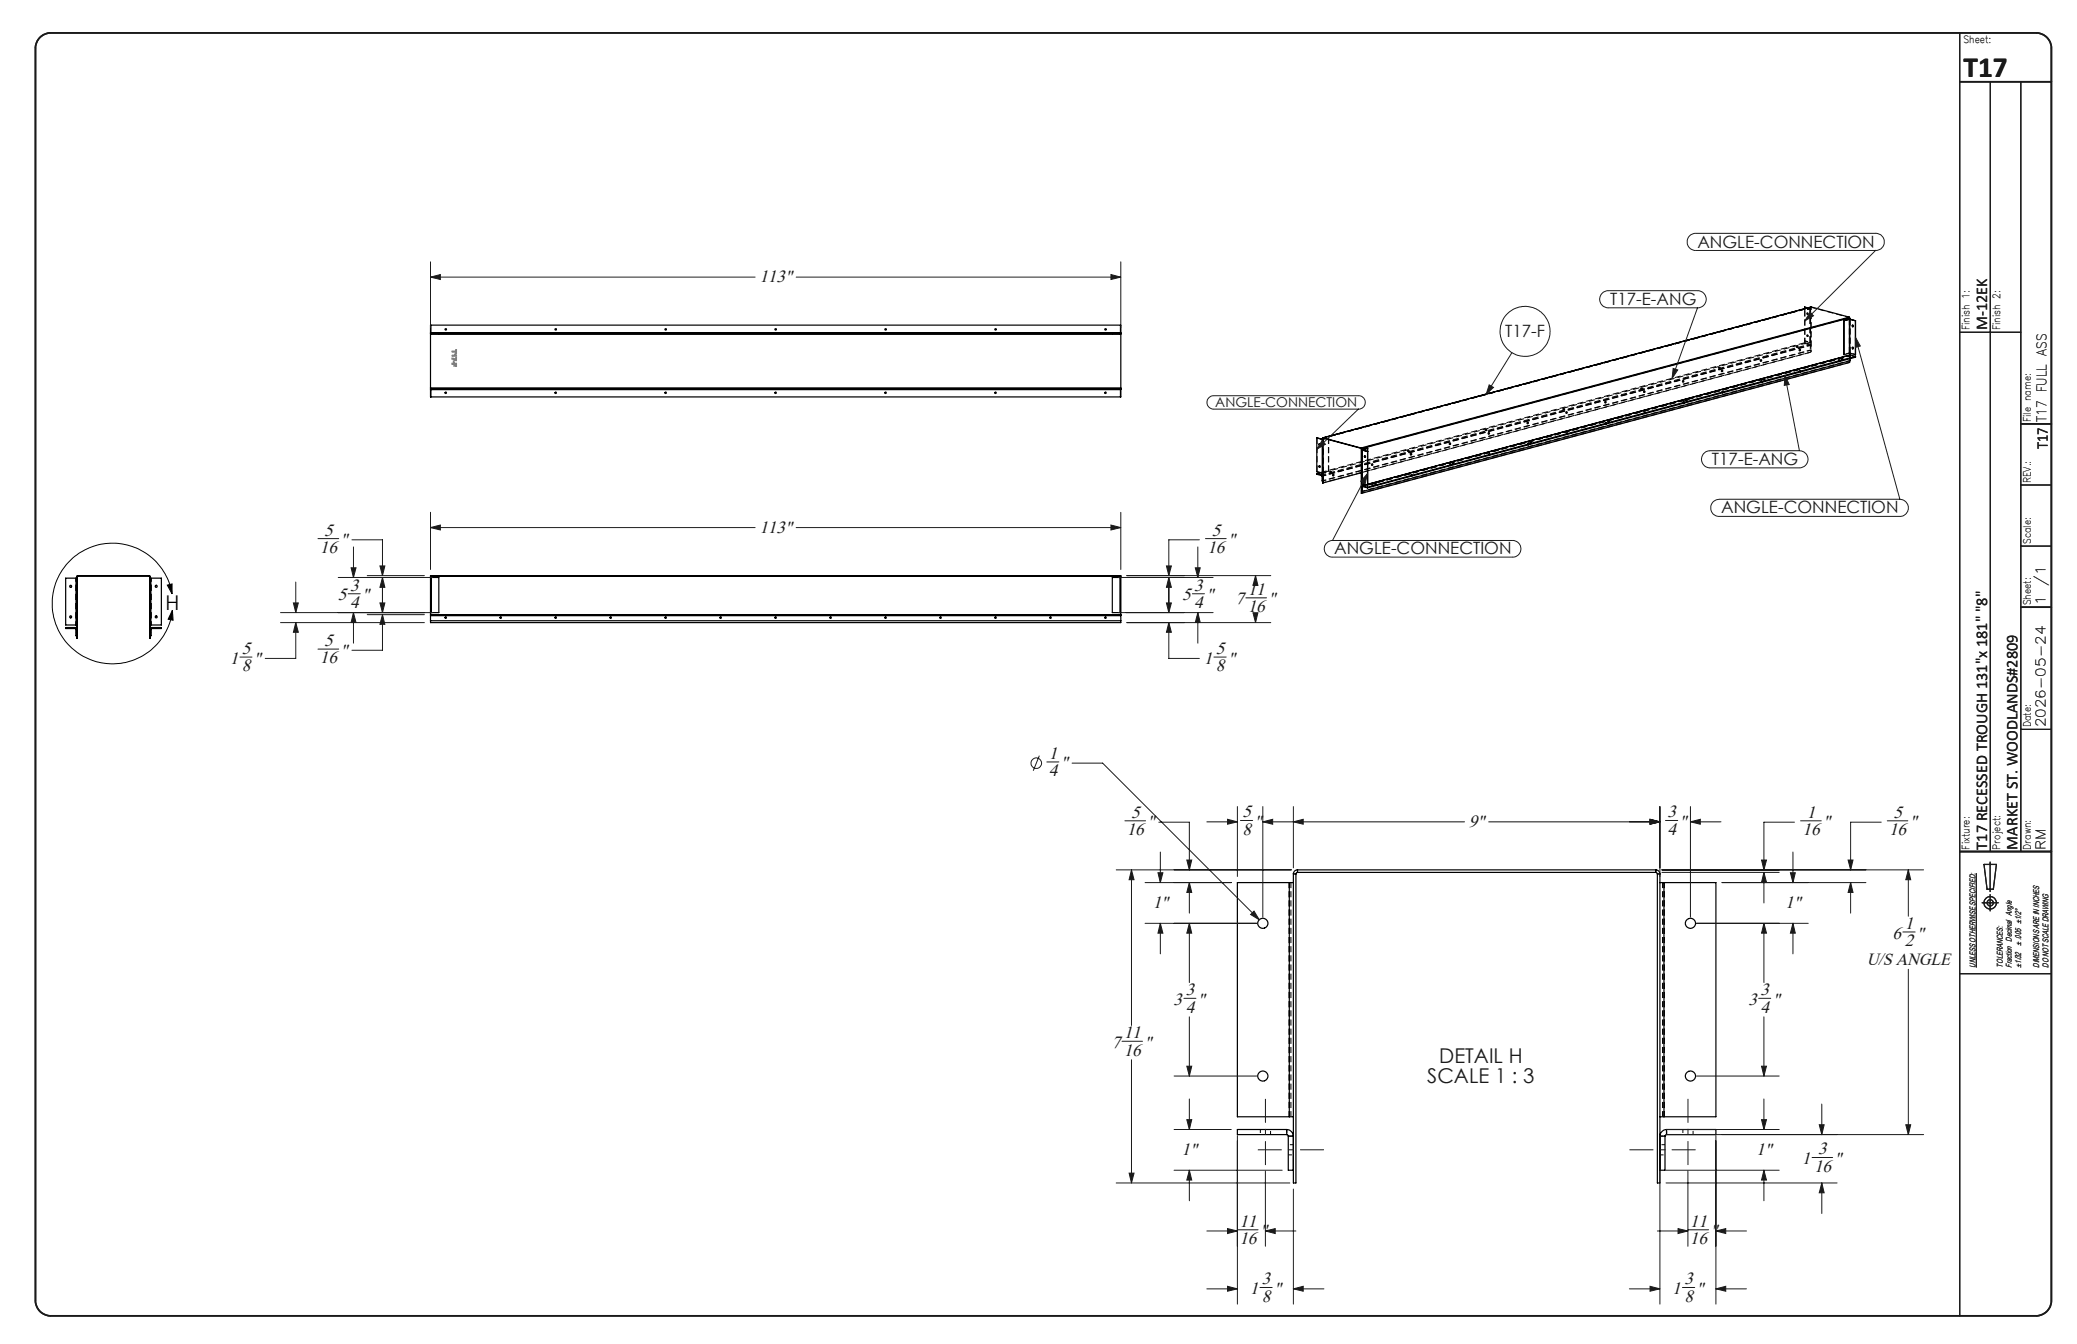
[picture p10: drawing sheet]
<svg xmlns="http://www.w3.org/2000/svg" width="432mm" height="279mm" viewBox="0 0 432 279" stroke-linecap="round" stroke-linejoin="round" font-family="sans-serif">
<g fill="none" stroke="#191924" stroke-width=".21">
<path d="M89.5 57.6l2-.5v1zM89.5 54.4v13.7M89.5 57.6h67.5M165.5 57.6h67.5M231 57.1l2 .5-2 .5zM233 54.4v13.7M351.2 49.1l.4-.3 .7-.3h37.7a1.78 1.78 0 0 1 1.7 1.8 1.78 1.78 0 0 1-1.7 1.8h-37.5a1.78 1.78 0 0 1-1.6-1.1 1.78 1.78 0 0 1 .3-1.9zM390 52l-14.8 14.7M314.3 73.3l-5.3 8.7M333 61.1l.4-.4 .8-.3h18.7a1.78 1.78 0 0 1 1.8 1.8 1.78 1.78 0 0 1-1.8 1.8h-18.5a1.78 1.78 0 0 1-1.7-1 1.78 1.78 0 0 1 .3-1.9zM347.8 76.6l1 .3-1.2 1.8zM352.9 64l-5.3 14.7"/>
<path d="M371.1 78l.9 1.9-1.1 .2zM371.1 78l3 15.7M376.3 64.9l.7 .8-1.8 1zM385.7 70.1l1.1 1.8-1 .3zM385.7 70.1l9.3 33.7M251.4 82.6l.8-.3h30.2a1.39 1.39 0 0 1 1.4 1.4 1.39 1.39 0 0 1-1.4 1.4h-30.1a1.39 1.39 0 0 1-1.3-.9 1.39 1.39 0 0 1 .4-1.6zM274.8 91.6l.8 .8-1.8 1zM282.4 85l-8.6 8.4M284.3 98.5l-.5 2-.9-.5zM284.3 98.5l-7.3 13.8M309.6 80l.9 .5-1.5 1.5zM354.3 94.2l.3-.3 .9-.2h18.6a1.78 1.78 0 0 1 1.8 1.8 1.78 1.78 0 0 1-1.8 1.8h-18.6a1.78 1.78 0 0 1-1.6-1.2 1.78 1.78 0 0 1 .4-1.9z"/>
<path d="M66.1 112h4.3M73 118h1l-.5 2.1zM73.2 112.2h6.3v7.5M73.5 113.7v6.4M76.3 119.7h11.9M79 117.7h1l-.5 2zM89.5 109.7l2-.6v1.1zM89.5 106.5v11.9M89.5 109.7h67.5M165.5 109.7h67.5M231 109.1l2 .6-2 .5zM233 106.5v11.9"/>
<path d="M234.3 119.7h29.9M242.5 117.7h1l-.5 2zM248.5 118h1l-.5 2.1zM249 113.7v6.4M249.3 112.2h-6.3v7.5M250.6 112h4.3M261 119.7l.5 2h-1zM261 119.7v1.3M275.7 113l.5-.4 .7-.2h37.6a1.73 1.73 0 0 1 1.7 1.7 1.73 1.73 0 0 1-1.7 1.7h-37.5a1.73 1.73 0 0 1-1.5-1 1.73 1.73 0 0 1 .2-1.8zM356.1 104.4l.6-.4 .7-.2h37.6a1.78 1.78 0 0 1 1.7 1.8 1.78 1.78 0 0 1-1.7 1.8h-37.6a1.77 1.77 0 0 1-1.6-1.1 1.77 1.77 0 0 1 .3-1.9zM49.9 136.6h2.5M58.3 129.4h29.9"/>
<path d="M58.3 127.4h31.7M61 125.3h1l-.5 2.1zM61.5 129.4l.5 2h-1zM61.5 129.4v7.5h-6.4M61.5 121v6.4M66.1 134.9h4.3M70.3 120.1h19.7M72.4 123.4h2.5M73.5 127.4l.5 2h-1zM73.5 127.4v6.3M76.3 127.8h11.9M79 125.3h1l-.5 2.1z"/>
<path d="M79.5 120.1l.5 2h-1zM79.5 127.8l.5 2h-1zM79.5 120.1v7.3M79.5 127.8v7.4h-6.3M232.5 120.1h19.7M232.5 127.4h19.7M234.3 129.4h29.9M242.5 125.3h1l-.5 2.1zM243 120.1l.5 2h-1zM243 129.4l.5 2h-1zM243 120.1v7.3M243 129.4v7.5h6.3"/>
<path d="M247.9 123.4h2.5M249 127.4l.5 2h-1zM249 127.4v6.3M252.4 136.6h2.5M259 124.3h4.3M260.5 127.4h1l-.5 2zM261 128.1v1.3M216.1 157.1l-1.3 3.1M217.6 158.4h2.5M222.9 158.6h6.3l32.6 32.6M233.9 170.6h4.3M240.9 170.9h6.4v9.9"/>
<path d="M241.2 177.1v6.4M246.7 178.8h1.1l-.5 2zM250.9 170.9h6.3M255.2 170.3l2 .6-2 .4zM257.2 167.7v14.5M257.9 170.6h2.5M262.5 170.9l2.1-.6v1zM262.5 170.9h42M262.5 167.7v23M268.9 170.9l2-.6v1zM268.9 167.7v12.7M309.5 170.9h35.6"/>
<path d="M343 170.3l2.1 .6-2.1 .4zM345.1 167.7v14.5M346.3 170.6h2.5M351.4 170.9l2.1-.6v1zM351.4 167.7v23M351.4 170.9h6.4M366.2 178.8h1l-.5 2zM372.7 177.1v6.4M373.1 170.9h-6.4v9.9M374.3 170.6h4.3M384.2 178.8h1l-.5 2zM391.1 170.9h-6.4v9.9"/>
<path d="M392.4 170.6h4.2M232.1 180.8h36.4M235.2 180.8l.6 2.1h-1.1zM235.2 180.8v32.4M238.1 191.9h23.2M238.1 183.5h17.9M240.7 181.4h1.1l-.6 2.1zM241.2 191.9l.6 2.1h-1.1zM241.2 191.9v6.4M247.3 183.5l.5 2h-1.1zM247.3 191.9l.5 2.1h-1.1zM247.3 183.5v6.3"/>
<path d="M247.3 191.9v12.4M260.7 189.4l1.1 1.8-1.8-1.1zM345.5 181.4h24.4M345.5 180.8h54.4M352.7 191.9h23.2M358 183.5h29.9M366.7 191.9l.5 2.1h-1zM366.7 181.4l.5 2h-1zM366.7 181.4v6.3M366.7 191.9v12.4M372.2 181.4h1l-.5 2.1zM372.7 191.9l.5 2.1h-1z"/>
<path d="M372.7 191.9v6.4M384.7 183.5l.5 2h-1zM384.7 183.5v6.3M395.6 193.7h2.5M396.7 180.8l.5 2.1h-1zM396.7 180.8v9.7M410.9 181.5v19.6M233.3 216.5h4.2M246.1 207.5h2.5M247.3 211.4v12.3M365.6 207.5h2.5M366.7 211.4v12.3"/>
<path d="M396.7 201.5v34.4M235.2 220.3v25.6M244.1 223.7h17.2M244.1 234.8h11.9M246.7 221.7h1.1l-.5 2zM246.7 232.8h1.1l-.5 2zM247.3 228.5v6.3M257.2 236.1v35M345.1 236.1v35M346.4 234.8h23.5M346.4 235.9h53.5M352.7 223.7h17.2"/>
<path d="M356.7 236.1v35M366.2 221.7h1l-.5 2zM366.2 232.8h1l-.5 2zM366.7 228.5v6.3M378.2 233.8h1l-.5 2.1zM378.7 229.5v6.4M396.2 233.8h1l-.5 2.1zM232.1 245.9h36M234.7 243.9h1.1l-.6 2zM244.1 243.3h22.5M247.3 243.3l.5 2h-1.1zM247.3 243.3v6.3"/>
<path d="M250.9 255.9h6.3M255.2 255.4l2 .5-2 .5zM257.3 255.7h4.2M263.1 255.9l2-.5v1zM263.1 243.5v15.6M263.1 255.9h6.3M268.9 247.2v23.9M344.6 255.9h6.3M346.4 243.3h23.5M346.4 245.9h35.5M348.9 255.4l2 .5-2 .5zM350.9 243.5v15.6"/>
<path d="M350.9 255.7h4.3M356.7 255.9l2.1-.5v1zM356.7 255.9h6.4M366.7 243.3l.5 2h-1zM366.7 243.3v6.3M376.7 240.6h4.3M378.7 245.9l.5 2.1h-1zM378.7 245.9v6.4M250.9 267.9h6.3M255.2 267.4l2 .5-2 .5zM261.9 267.7h2.6M268.9 267.9l2-.5v1z"/>
<path d="M268.9 267.9h6.3M338.7 267.9h6.4M343 267.4l2.1 .5-2.1 .5zM349.8 267.7h2.5M356.7 267.9l2.1-.5v1zM356.7 267.9h6.4"/>
<circle cx="317" cy="68.9" r="5.2"/>
<circle cx="215.4" cy="158.7" r="1.09"/>
</g>
<g fill="none" stroke="#191924" stroke-width=".25">
<path d="M407.4 6.8v266.7M413.8 17v160M420.1 17v160M407.4 69.1h12.7M420.1 113.5h6.4M420.1 100.8h6.4M420.1 151.6h6.4M407.4 177h19.1M412.5 179.7h2.5l-.6 5.2h-1.3zM413.7 179.2v6.1M412.1 187.7h3.3M413.7 186v3.4"/>
<path d="M407.4 202.4h19.1"/>
<circle cx="413.7" cy="187.7" r=".66"/>
<circle cx="413.8" cy="187.7" r="1.29"/>
</g>
<path d="M8.2 7.9a3.3 3.3 0 0 1 2.3-1.1h412.8a3.2 3.2 0 0 1 3.2 3.2v260.4a3.2 3.2 0 0 1-3.2 3.1h-412.8a3.2 3.2 0 0 1-3.1-3.1v-260.4a3.2 3.2 0 0 1 .8-2.1zM407.4 17h19.1M420.1 88.1h6.4M420.1 126.2h6.4M407.4 177h19.1" fill="none" stroke="#191924" stroke-width=".35"/>
<g fill="none" stroke="#000" stroke-width=".21" stroke-dasharray="1.3 .6" stroke-dashoffset=".5" stroke-linecap="butt">
<path d="M375.2 71.4l-101.4 27.2M376.3 71.7l-101.5 27.2M376.4 71.7l-101.5 27.2M376.4 72.8l-101.5 27.2M376.4 71.7v1.1M376.5 71.8l-101.5 27.2M376.5 71.8v1M376.5 72.8l-101.5 27.2M376.5 63.9l-101.5 27.2M376.5 73.2l-101.5 27.2M376.5 63.9l-101.4 27.2M376.6 63.9l-101.5 27.2"/>
<path d="M384.5 66l-101.5 27.2M384.5 66.1l-101.5 27.1M384.5 75.3l-101.5 27.2M384.6 73.9v1.1M384.7 73.9l-101.5 27.2M283.1 101.1l101.5-27.2M283.1 102.2l101.5-27.2M283.2 101.1l101.5-27.2M283.3 101.1l101.4-27.1M15.8 129.9v-9.7M15.8 120.2v9.7M15.9 120.2v9.7"/>
<path d="M31.3 129.9v-9.7M31.4 129.9v-9.7M31.4 120.2v9.7M262 234.8v1.1M264.1 235.9v-1.1M267.5 234.8v1.1M267.8 236.2h1.1M268.9 238h-1.1M345.1 236.2h1.1M346.2 238h-1.1M346.5 235.9v-1.1M349.9 234.8v1.1"/>
<path d="M352 235.9v-1.1M267.8 240.1h1.1M345.1 240.1h1.1"/>
</g>
<g fill="none" stroke="#000" stroke-width=".21" stroke-dasharray="1.3 .6" stroke-linecap="butt">
<path d="M349.8 79.4h.1M350 79.1h-.1M357.3 76.3v.2M357.6 76.5v-.2M357.9 77.2l.1 .1M358.1 77l-.1-.1M366 75.1h.1M366.1 79.4l.1 .1M366.1 79.3l.1 .2M366.2 74.8h-.1M366.3 79.4v-.2l-.2 .1M366.3 79.2l-.1-.1"/>
<path d="M366.6 78.8v.2M366.9 79v-.2M373.5 72v.2M373.8 72.2v-.2M374.1 72.9h.1M374.2 77.3h.1M374.2 77.2l.1 .1M374.3 72.6h-.1M374.4 77.3v-.3l-.2 .2M374.4 77h-.1M375.2 71.5v-7M375.2 64.5v-.3"/>
<path d="M375.8 65.1h-.1M375.8 69.6l-.1 .1M375.8 64l.5 .2M375.8 70v-.1M375.8 64l.6 .1M376.3 71.5l.2 .3M376.3 71.7h.1M376.3 71.5v.2M376.3 64.2l.1-.1M376.3 71.2v-7M376.3 71.2h.1M376.4 71.7l.1 .1"/>
<path d="M376.4 72.8h.1M376.4 64.2h-.1M376.4 71.2v-7M376.4 71.2v-7.1M376.4 64.1v.1M376.4 71.2h-.1M376.5 63.9v-.1M376.5 63.9h.1M376.6 63.8v.1M382.3 75.1h.1M382.3 75l.1 .1M382.5 75.1v-.3l-.2 .2"/>
<path d="M382.5 74.8h-.1M382.8 74.5v.2M383.1 74.7v-.2M384.5 66v.1M384.5 66v-.1M384.5 66.4v7M384.6 73.9l.1 .1M384.6 66.3v7.1M384.6 66.1h-.1M384.6 75.4l-.1-.1M384.6 66.4v7M384.6 73.4h-.1"/>
<path d="M384.6 73.8v.1M384.7 74v.5M384.7 75h-.1M384.7 73.9v.1M384.7 73.9v-.1M385.2 67.6h-.1M385.2 72.2h-.1M385.2 67.9h.1M385.2 72.5h.1M385.2 67.9l.1-.2-.1-.1M385.2 72.5l.1-.2-.1-.1M273.8 98.1v-.1"/>
<path d="M273.8 91v7M274.3 92.2l.2 .1-.1 .2M274.3 96.8l.2 .1-.1 .2M275 91.3v7M275 98.3l-.1 .1M275 91.3h.1M275 98.4h.1M275.1 91.3v7.1M275.1 98.4l-.1-.1M276.2 91v7M276.2 98v.1M276.2 91v7.1"/>
<path d="M276.5 98v.2M276.8 98.2v-.2M277.1 98.9h.1M277.3 98.6h-.1M283.2 93.5v7M283.7 94.8l.1-.1M283.7 99.4l.1-.1M283.8 94.7l-.1 .1M283.8 99.3l-.1 .1M283.8 99.7v-.1M283.8 94.7l.1 .2-.1 .2M283.8 99.3l.1 .2-.1 .1"/>
<path d="M285.2 96.7l.1 .1M285.4 96.5l-.1-.1M292.6 93.7v.1M292.9 93.8v-.1M293.3 94.6h.1M293.4 98.9l.1 .1M293.4 98.8l.1 .2M293.4 94.3h-.1M293.6 98.9v-.2l-.2 .1M293.6 98.7l-.2-.1M301.3 92.4h.1M301.4 96.8h.2"/>
<path d="M301.5 96.7l.1 .1M301.5 92.1h-.1M301.6 96.8l.1-.3-.2 .2M301.6 96.5h-.1M301.9 96.2v.1M302.3 96.3v-.1M308.8 89.3v.2M309.1 89.5v-.2M309.4 90.2l.1 .1M309.5 94.6h.1M309.6 94.5v.1M309.6 90l-.1-.1"/>
<path d="M309.7 94.6v-.3l-.1 .2M309.7 94.3h-.1M317.5 88.1h.1M317.6 92.4l.1 .1M317.7 92.3v.2M317.7 87.8h-.1M317.8 92.4v-.2l-.1 .1M317.8 92.2l-.1-.1M318.1 91.8v.2M318.4 92v-.2M325 85v.2M325.3 85.2v-.2"/>
<path d="M325.6 85.9h.1M325.7 90.3h.1M325.7 90.2l.1 .1M325.8 85.6h-.1M325.9 90.3v-.3l-.2 .2M325.9 90h-.1M333.7 83.7l.1 .1M333.8 88.1h.1M333.8 88l.1 .1M333.9 83.5l-.2-.1M334 88.1v-.3l-.2 .2M334 87.8h-.1"/>
<path d="M334.3 87.5v.2M334.6 87.7v-.2M341.1 80.7v.1M341.4 80.8v-.1M341.7 81.6h.2M341.9 85.9l.1 .1M341.9 85.8l.1 .2M341.9 81.3h-.1M342.1 85.9v-.2l-.2 .1M342.1 85.7l-.2-.1M349.9 83.8h.2M350 83.7l.1 .1"/>
<path d="M350.1 83.8v-.3l-.1 .2M350.1 83.5h-.1M350.4 83.2v.1M350.8 83.3v-.1M358 81.6h.1M358.1 81.5v.1M358.2 81.6v-.3l-.1 .2M358.2 81.3h-.1M16.1 119.8h-.1M16.2 119.6v.2M31 119.8v-.2M31.2 119.8h-.1"/>
<path d="M283.1 100.5h.1M283.2 100.5v-7M283.2 100.6v-.1M283.2 100.6v-7.1M283.9 100.8l.5-.1M284.4 100.2h-.1M284.4 100.6l-.5 .2M285.3 101.1h.1M285.3 101l.1 .1M285.5 101.1v-.3l-.2 .2M285.5 100.8h-.1M285.8 100.5v.1"/>
<path d="M286.1 100.6v-.1M14.6 130.4v.3M15 130.7v-.3M15.7 130.4v.3M15.8 130.7h.2M15.8 131.5h.2M16 131.1h-.2M31.2 130.7h.2M31.2 131.5h.2M31.4 131.1h-.2M31.5 130.7v-.3M32.2 130.4v.3"/>
<path d="M32.6 130.7v-.3M269.4 181.7h-.5M269.8 180.8v.5M344.2 181.3v-.5M345.1 181.7h-.5"/>
</g>
<g fill="none" stroke="#000" stroke-width=".21" stroke-dasharray="1.3 .6" stroke-dashoffset=".3" stroke-linecap="butt">
<path d="M357.3 76.5h.3h-.3M357.6 76.3h-.3h.3M366.9 79h-.3h.3M373.5 72.2h.3h-.3M373.7 72h-.2h.2M375.2 64.5v-.7M383 74.6l-.2 .1 .2-.1M276.5 98.2l.3-.1-.3 .1M276.7 98h-.2h.2M284.3 93.8v-.6M292.7 93.9l.2-.1-.2 .1M292.9 93.6l-.3 .1 .3-.1"/>
<path d="M302.2 96.3h-.3h.3M308.8 89.5h.3h-.3M309.1 89.3h-.3h.3M318.4 92h-.3h.3M325 85.2h.3h-.3M325.2 85h-.2h.2M334.5 87.6l-.2 .1 .2-.1M341.2 80.9l.2-.1-.2 .1M341.4 80.6l-.3 .1 .3-.1M350.7 83.3h-.3h.3M286.1 100.6l-.3 .1 .3-.1"/>
</g>
<g fill="none" stroke="#000" stroke-width=".21" stroke-dasharray="1.3 .6" stroke-dashoffset=".4" stroke-linecap="butt">
<path d="M349.9 79.3l.1 .1 .1-.2-.2 .1M350 79.2l-.2 .2v-.3l.2 .1M358 77.2h.1v-.2l-.1 .2M358.1 77.1l-.2 .1v-.2l.2 .1M366 75l.2 .1v-.3l-.2 .2M366.1 74.9l-.2 .1 .1-.2 .1 .1M366.3 79.3l-.2 .1v-.3l.2 .2M374.1 72.8l.2 .1v-.2l-.2 .1M374.2 72.7l-.2 .2 .1-.3 .1 .1M374.3 77.1l-.2 .1 .1-.2 .1 .1M375.7 65.1a.16 .16 0 0 0-.1 .2 .16 .16 0 0 0 .3 0 .16 .16 0 0 0-.2-.2M375.7 69.7a.16 .16 0 0 0-.1 .2 .16 .16 0 0 0 .3 0 .16 .16 0 0 0-.2-.2"/>
<path d="M375.8 65.1h-.1a.16 .16 0 0 0 0 .2 .16 .16 0 0 0 .2 0 .16 .16 0 0 0-.1-.2M375.8 69.6l-.1 .1a.16 .16 0 0 0 0 .2 .16 .16 0 0 0 .2 0 .16 .16 0 0 0-.1-.3M376.6 63.9l7.9 2.1M382.4 74.9l-.2 .2 .1-.3 .1 .1M277.1 98.8l.2 .1v-.2l-.2 .1M277.2 98.7l-.2 .2 .1-.3 .1 .1M285.2 96.6l.2 .1v-.2l-.2 .1M285.3 96.6l-.2 .1 .1-.2 .1 .1M293.3 94.5l.2 .1v-.3l-.2 .2M293.4 94.4l-.2 .1v-.2l.2 .1M293.5 98.7l-.2 .2 .1-.3 .1 .1M301.4 92.3l.1 .1 .1-.2-.2 .1"/>
<path d="M301.5 92.2l-.2 .2 .1-.3 .1 .1M301.6 96.6l-.2 .1v-.2l.2 .1M309.5 90.1l.1 .1 .1-.2-.2 .1M309.6 90.1l-.2 .1v-.2l.2 .1M309.7 94.4l-.2 .2v-.3l.2 .1M317.5 88l.2 .1v-.3l-.2 .2M317.7 87.9l-.2 .1v-.2l.2 .1M317.8 92.2l-.2 .2v-.3l.2 .1M325.6 85.8l.2 .1v-.2l-.2 .1M325.7 85.7l-.2 .2 .1-.3 .1 .1M325.8 90.1l-.2 .1 .1-.2 .1 .1M333.7 83.6l.1 .2 .1-.3-.2 .1"/>
<path d="M333.8 83.6l-.2 .1v-.2l.2 .1M333.9 87.9l-.2 .2 .1-.3 .1 .1M341.8 81.5l.2 .1v-.3l-.2 .2M341.9 81.4l-.2 .1v-.2l.2 .1M342 85.8l-.2 .1 .1-.3 .1 .2M350.1 83.6l-.2 .1v-.2l.2 .1M358.2 81.4l-.2 .2v-.3l.2 .1M285.4 100.9l-.2 .2 .1-.3 .1 .1"/>
</g>
<g fill="none" stroke="#000" stroke-width=".21" stroke-dasharray="1.3 .6" stroke-dashoffset=".6" stroke-linecap="butt">
<path d="M375.2 70.9l1.1 .3M375.2 71.2l1.1 .3M375.2 71.4l1.1 .3M375.2 70.9l1.2 .3M376.3 64.2l-1.1 .3M376.3 71.2l-1.1 .3M376.3 71.5l-101.3 27.2M376.4 64.2l-1.2 .3M376.4 71.2l-1.2 .3M384.5 73.4l-1.2 .3M384.6 73.8v1.2M385.8 74.2l-1.1-.3"/>
<path d="M385.8 73.7l-1.2-.3M273.8 98l1.2 .3M275 91.3l1.2-.3M275 98.3l1.2-.3M275.1 91.3l1.1-.3M275.1 98.4l1.1-.3M283.2 100.5l1.1-.3M283.2 100.5l1.2-.3M284.4 100.9l-1.2-.3"/>
</g>
<path d="M375.2 71.2l-100.7 27M376.5 73.2l-93.5 25.1" fill="none" stroke="#000" stroke-width=".21" stroke-dasharray="1.3 .6" stroke-dashoffset="-.1" stroke-linecap="butt"/>
<path d="M376.5 73.2v-9.3M384.5 66.1v9.2" fill="none" stroke="#000" stroke-width=".21" stroke-dasharray="1.3 .6" stroke-dashoffset=".8" stroke-linecap="butt"/>
<g fill="none" stroke="#000" stroke-width=".25">
<path d="M89.5 69.2v.2M89.5 69.4v.1M89.5 69.2l.1 .1M89.5 69.2v-1.6h143.5v1.6M89.5 69.5h143.5M89.5 69.5v11.1M89.5 69.4h143.5M89.5 69.2h.1M89.6 69.2v.1M89.6 67.6v1.6M89.6 69.1h143.3M89.6 69.3l1.6 .1"/>
<path d="M232.9 69.3l-1.7 .1M232.9 69.2v.1M232.9 69.2h.1M232.9 67.6v1.6M233 69.2v.2M233 69.4v.1M233 69.2l-.1 .1M233 69.5v11.1M366.2 79.5h.1M366.6 78.8l.3 .1zM374.4 77.3h-.1M375.2 63.9v.3"/>
<path d="M375.2 63.9l.5 .1M375.2 63.9h.1M375.2 63.9l.6 .1M376.5 63.8h.1M376.6 63.8l-101.6 27.2M376.6 63.8l7.9 2.1M382.4 75.1h.1M382.8 74.5h.3zM383.3 66.7h.1M383.3 66.7l.1 7M383.4 66.7v7M384.5 65.9v.2"/>
<path d="M384.5 66.4h.1M384.5 65.9l-101.5 27.2M384.5 66.4l-1.2 .3M384.5 66.4l-1.1 .3M384.5 66.1l-101.4 27.2M384.5 66.1v7.7M384.5 75v.4l-101.4 27.2M384.6 73.4l-1.2 .3M384.6 66.4v7M384.6 66.4l1.1 .3M384.6 73.4l1.1 .3M384.6 73.8h.1"/>
<path d="M384.6 74.5v.5l-101.4 27.2M384.6 66.4h.1M384.6 66.4l1.2 .3M384.7 73.8l-100.4 26.9M384.7 73.8l1.1 .3M385.1 67.6l.1 .3M385.1 72.2l.1 .3M385.2 67.9h.1M385.2 72.5h.1M385.7 66.7h.1M385.8 74.1v.2l-101.5 27.1M385.8 74.1l-101.5 27.2"/>
<path d="M385.8 66.7l-.1 7M385.8 73.7h-.1M89.5 80.8v.1M89.5 80.6v.2M89.5 80.9v1.6h143.5v-1.6M89.5 80.6h143.5M89.5 80.8h143.5M89.5 80.9h.1M89.6 80.9v1.6M89.6 81h143.3M89.6 80.9h.1M89.6 80.9h-.1"/>
<path d="M91.2 80.8l-1.6 .1M231.2 80.8l1.7 .1M232.9 80.9h.1M232.9 80.9v1.6M233 80.8v.1M233 80.6v.2M273.8 98.5l1 .2M273.8 91.1v7l1.1 .3M273.8 98.5v.1l1 .3M273.8 91.1l1.1 .2M273.8 91.1l1.2 .2M274.3 92.3l.1 .2"/>
<path d="M274.3 96.8l.1 .3M274.5 98.2l-.7 .3M274.8 98.7l.2 .3h-.2M274.8 98.9v.1M274.8 98.7v.2M274.8 99v1h.2M274.9 91.3h.1M274.9 98.4h.1M274.9 91.3v7.1M275 91.1v9.3M275 91.1h.1M275 98.7h-.2"/>
<path d="M275.1 91l-.1 .1M275.1 91.1l7.9 2.1M275.1 91l-.1 9.4M275.1 91l7.9 2.1M275.1 91.1h-.1M283 93.1l.1 .2M283 93.2v.1M283 93.1v.1M283 93.3h.1M283 93.3l.1 9.3M283 98.3l-8 2.1M283.1 93.3v9.3"/>
<path d="M283.1 93.5v7.1M283.1 93.5v.1M283.1 93.6v7M283.1 93.6l1.2 .3M283.1 93.6h.1M283.1 93.5h.1M283.2 93.5v.1M283.2 93.6l1.1 .3M283.7 94.8l.1 .3M283.7 99.4l.1 .3M284.3 93.9v7M284.3 93.2v7.7"/>
<path d="M284.3 93.2l-1.2 .3M284.3 93.2l-1.1 .3M293.5 99h.1M301.6 96.8h.1M301.9 96.2h.4zM309.7 94.6l-.1 .1M317.8 92.5h-.1M318.1 91.8l.3 .1zM325.8 90.3h.1M333.9 88.1v.1M334.3 87.5h.3zM341.9 86h.1"/>
<path d="M350.1 83.8h-.1M350.4 83.2h.3zM358.2 81.6l-.1 .1M16 119.8v12.9h.1v-12.9M16 119.8h.1M16.1 119.8h.1M16.1 119.7l-.1 .1M16.1 119.7h14.9M16.1 119.7v.1M16.1 119.8h14.9M31 119.7l.2 .1M31 119.8h.1"/>
<path d="M31 119.7v.1M31.1 119.8v12.9h.1v-12.9M31.1 119.8h.1M89.5 119.8v-.1h143.5v.1M89.5 119.8v8.1M89.5 119.8h143.5M233 119.8v8.1M283.1 102.2h.1M283.1 100.6l1.2 .3M283.2 101.2v1M283.2 101.1v.1M283.2 101h-.1l.1 .2"/>
<path d="M283.2 101.1l1.1 .3M283.2 101v.1M283.2 101l1.1 .3M283.9 100.8l-.8 .2M283.9 100.8l-.7 .2M284.3 101.3v.1M285.5 101.1h-.1M285.8 100.5h.3zM15.7 130.7h.1M15.7 130.5l.3 .2h-.2M15.7 130.5h-2v.2h2M15.7 130.5v.2"/>
<path d="M15.8 130.7v1.5h.2M15.8 120.2h.2M15.8 129.9h.2M15.8 120.2h-2.1v9.7h2.1M15.8 120.2v9.7M31.2 129.9h.2M31.2 120.2h.2M31.4 120.2h2.1v9.7h-2.1M31.4 120.2v9.7M31.4 130.7v1.5h-.2M31.5 130.7h-.1M31.5 130.5l-.3 .1 .2 .1"/>
<path d="M31.5 130.5v.2M31.5 130.5h2v.2h-2M89.5 127.9v.1M89.5 128v1.4h143.5v-1.4M89.5 127.9h143.5M89.5 127.8h143.5M89.5 128h143.5M89.5 129h143.5M89.5 120.1h.1M89.5 127.4h.1M89.6 120.1h.1M89.6 127.4h.1"/>
<path d="M89.6 120.1v7.3M89.6 120.1h1.6v7.3h-1.6M232.9 127.4h.1M232.9 120.1h.1M232.9 120.1v7.3M232.9 120.1h-1.7v7.3h1.7M233 127.9v.1M268 183.5h.9M268 183.5h-10.8v48.7h10.8M268 183.5v48.7M268.9 181.7v64.2h.5v-64.2M268.9 181.7h.5"/>
<path d="M269.7 181.4l-.3 .3M269.7 180.8a.84 .84 0 0 0-.8 .9M269.7 180.8v.6M269.7 180.8h74.5M269.7 181.4h74.5M344.2 180.8a.84 .84 0 0 1 .9 .9M344.2 181.4l.4 .3M344.2 180.8v.6M344.6 181.7v64.2h.5v-64.2M344.6 181.7h.5M345.1 183.5h.8M345.9 183.5h10.8v48.7h-10.8"/>
<path d="M345.9 183.5v48.7M267.5 235.9l.3 .3M267.5 234.8a1.45 1.45 0 0 1 1.4 1.4h-1.1M267.5 234.8h-10.3v1.1h10.3M267.5 234.8v1.1M267.8 236.2v7.1h1.1M268 232.2h.9M345.1 232.2h.8M346.1 236.2v7.1h-1M346.5 235.9l-.4 .3M346.5 234.8a1.45 1.45 0 0 0-1.4 1.4h1M346.5 234.8v1.1"/>
<path d="M346.5 234.8h10.2v1.1h-10.2"/>
<circle cx="92.7" cy="68.5" r=".15"/>
<circle cx="115.5" cy="68.5" r=".15"/>
<circle cx="138.4" cy="68.5" r=".15"/>
<circle cx="161.2" cy="68.5" r=".15"/>
<circle cx="184.1" cy="68.5" r=".15"/>
<circle cx="207" cy="68.5" r=".15"/>
<circle cx="229.8" cy="68.5" r=".15"/>
<circle cx="385.1" cy="67.8" r=".14"/>
<circle cx="385.1" cy="72.4" r=".14"/>
<circle cx="92.7" cy="81.7" r=".15"/>
<circle cx="115.5" cy="81.7" r=".15"/>
<circle cx="138.4" cy="81.7" r=".15"/>
<circle cx="161.2" cy="81.7" r=".15"/>
<circle cx="184.1" cy="81.7" r=".15"/>
<circle cx="207" cy="81.7" r=".15"/>
<circle cx="229.8" cy="81.7" r=".15"/>
<circle cx="274.3" cy="92.4" r=".14"/>
<circle cx="274.3" cy="97" r=".14"/>
<circle cx="283.8" cy="99.5" r=".14"/>
<circle cx="283.8" cy="94.9" r=".14"/>
<circle cx="14.7" cy="128.2" r=".22"/>
<circle cx="14.7" cy="121.9" r=".22"/>
<circle cx="32.5" cy="121.9" r=".22"/>
<circle cx="32.5" cy="128.2" r=".22"/>
<circle cx="92.7" cy="128.4" r=".16"/>
<circle cx="104.1" cy="128.4" r=".16"/>
<circle cx="115.5" cy="128.4" r=".16"/>
<circle cx="127" cy="128.4" r=".16"/>
<circle cx="138.4" cy="128.4" r=".16"/>
<circle cx="149.8" cy="128.4" r=".16"/>
<circle cx="161.2" cy="128.4" r=".16"/>
<circle cx="172.7" cy="128.4" r=".16"/>
<circle cx="184.1" cy="128.4" r=".16"/>
<circle cx="195.5" cy="128.4" r=".16"/>
<circle cx="207" cy="128.4" r=".16"/>
<circle cx="218.4" cy="128.4" r=".16"/>
<circle cx="229.8" cy="128.4" r=".16"/>
<circle cx="262.5" cy="191.9" r="1.06"/>
<circle cx="351.5" cy="192" r="1.06"/>
<circle cx="262.5" cy="223.7" r="1.06"/>
<circle cx="351.5" cy="223.7" r="1.06"/>
</g>
<path d="M268 183.5v48.6M268.4 183.5v48.6M346 183.5v48.6M268 232.1v-48.6M345.6 232.1v-48.6M346 232.1v-48.6" fill="none" stroke="#000" stroke-width=".21" stroke-dasharray="1.3 .6" stroke-dashoffset=".1" stroke-linecap="butt"/>
<path d="M34.8 121.6l1-.2v2.1zM35.8 123.5a12.5 12.5 0 0 0-19.4-8.5 12.5 12.5 0 0 0 .5 21.1 12.5 12.5 0 0 0 18.9-9.2M35.8 126.9l.2 2-1-.2z" fill="none" stroke="#000" stroke-width=".21"/>
<path d="M94 73.1l.7-.1v-.3h.2v.7l-.1 .1-.1-.3h-.6zM94 73.9l.6-.1-.1-.2h.2l.2 .4h-.8zM94 74.5l.7 .3 .1-.5 .1 .7-.9-.4zM94 75.5h.9v.6h-.2v-.4h-.2v.4h-.1v-.4h-.4zM94.3 75h.1v.4z" fill="none" stroke="#808080" stroke-width=".25"/>
<path d="M261.5 239h13.8M352.5 239h-13.7M263.1 242.2v-13.8M350.9 242.2v-13.8" fill="none" stroke="#191924" stroke-width=".21" stroke-dasharray="15.2 1.3 1.3 1.3" stroke-dashoffset="10.3" stroke-linecap="butt"/>
<path d="M34.8 121.6l1-.2v2.1zM35.8 126.9l.2 2-1-.2z" fill="#000"/>
<g fill="#191924">
<path d="M274.8 91.6l.8 .8-1.8 1z"/>
<path d="M309.6 80l.9 .5-1.5 1.5zM371.1 78l.9 1.9-1.1 .2zM347.8 76.6l1 .3-1.2 1.8zM376.3 64.9l.7 .8-1.8 1zM385.7 70.1l1.1 1.8-1 .3zM284.3 98.5l-.5 2-.9-.5z"/>
<path d="M89.5 57.6l2-.5v1zM231 57.1l2 .5-2 .5zM366.2 221.7h1l-.5 2zM366.7 191.9l.5 2.1h-1zM351.4 170.9l2.1-.6v1zM343 170.3l2.1 .6-2.1 .4zM356.7 267.9l2.1-.5v1zM343 267.4l2.1 .5-2.1 .5zM366.2 232.8h1l-.5 2zM366.7 243.3l.5 2h-1zM378.7 245.9l.5 2.1h-1zM378.2 233.8h1l-.5 2.1zM372.7 191.9l.5 2.1h-1zM372.2 181.4h1l-.5 2.1zM366.7 181.4l.5 2h-1zM366.2 178.8h1l-.5 2zM384.7 183.5l.5 2h-1zM384.2 178.8h1l-.5 2zM396.7 180.8l.5 2.1h-1zM396.2 233.8h1l-.5 2.1zM241.2 191.9l.6 2.1h-1.1zM240.7 181.4h1.1l-.6 2.1zM247.3 183.5l.5 2h-1.1zM246.7 178.8h1.1l-.5 2zM255.2 170.3l2 .6-2 .4zM262.5 170.9l2.1-.6v1zM260.7 189.4l-.7 .7 1.8 1.1zM246.7 221.7h1.1l-.5 2zM247.3 191.9l.5 2.1h-1.1zM255.2 267.4l2 .5-2 .5zM268.9 267.9l2-.5v1zM247.3 243.3l.5 2h-1.1zM246.7 232.8h1.1l-.5 2zM263.1 255.9l2-.5v1zM255.2 255.4l2 .5-2 .5zM348.9 255.4l2 .5-2 .5zM356.7 255.9l2.1-.5v1zM268.9 170.9l2-.6v1zM343 170.3l2.1 .6-2.1 .4zM235.2 180.8l.6 2.1h-1.1zM234.7 243.9h1.1l-.6 2z"/>
<path d="M260.5 127.4h1l-.5 2zM261 119.7l.5 2h-1zM231 109.1l2 .6-2 .5zM89.5 109.7l2-.6v1.1zM79.5 120.1l.5 2h-1zM79 117.7h1l-.5 2zM243 120.1l.5 2h-1zM242.5 117.7h1l-.5 2zM248.5 118h1l-.5 2.1zM249 127.4l.5 2h-1zM243 129.4l.5 2h-1zM242.5 125.3h1l-.5 2.1zM73.5 127.4l.5 2h-1zM73 118h1l-.5 2.1zM61 125.3h1l-.5 2.1zM61.5 129.4l.5 2h-1zM79.5 127.8l.5 2h-1zM79 125.3h1l-.5 2.1z"/>
</g>
<text font-size="6.1" fill="#191924" x="408.2" y="16.1">T17</text>
<text font-size="4.2" x="34.4" y="126.7">H</text>
<g font-size="4.2" fill="#191924">
<text x="299.2" y="221">DETAIL H</text>
<text x="296.7" y="225.1">SCALE 1 : 3</text>
</g>
<g font-size="3.7" fill="#191924">
<text x="157.9" y="58.7">113&quot;</text>
<text x="67.4" y="111.3">5</text>
<text x="70.8" y="113.3">&quot;</text>
<text x="157.9" y="110.8">113&quot;</text>
<text x="251.9" y="111.3">5</text>
<text x="255.3" y="113.3">&quot;</text>
<text x="66.5" y="114.9">16</text>
<text x="251" y="114.9">16</text>
<text x="70.2" y="124.8">5</text>
<text x="72.8" y="122.8">3</text>
<text x="75.3" y="124.8">&quot;</text>
<text x="245.8" y="124.8">5</text>
<text x="248.3" y="122.8">3</text>
<text x="250.8" y="124.8">&quot;</text>
<text x="256.9" y="125.6">7</text>
<text x="259.4" y="123.7">11</text>
<text x="263.7" y="125.6">&quot;</text>
<text x="72.8" y="126.4">4</text>
<text x="248.3" y="126.4">4</text>
<text x="259.4" y="127.3">16</text>
<text x="47.7" y="138">1</text>
<text x="50.3" y="136">5</text>
<text x="52.8" y="138">&quot;</text>
<text x="66.5" y="137.9">16</text>
<text x="67.4" y="134.3">5</text>
<text x="70.8" y="136.3">&quot;</text>
<text x="250.3" y="138">1</text>
<text x="252.8" y="136">5</text>
<text x="255.3" y="138">&quot;</text>
<text x="50.3" y="139.6">8</text>
<text x="252.8" y="139.6">8</text>
<text x="218" y="161.4">4</text>
<text x="218" y="157.8">1</text>
<text x="220.6" y="159.8">&quot;</text>
<text x="234.3" y="173.6">16</text>
<text x="235.1" y="170">5</text>
<text x="238.6" y="172">&quot;</text>
<text x="258.3" y="169.9">5</text>
<text x="258.3" y="173.5">8</text>
<text x="260.8" y="171.9">&quot;</text>
<text x="305.4" y="171.9">9&quot;</text>
<text x="346.7" y="169.9">3</text>
<text x="346.7" y="173.5">4</text>
<text x="349.2" y="171.9">&quot;</text>
<text x="374.7" y="173.6">16</text>
<text x="375.6" y="170">1</text>
<text x="379" y="172">&quot;</text>
<text x="392.7" y="173.6">16</text>
<text x="393.6" y="170">5</text>
<text x="397" y="172">&quot;</text>
<text x="239.6" y="188.8">1&quot;</text>
<text x="371.1" y="188.8">1&quot;</text>
<text x="393.5" y="195.1">6</text>
<text x="396" y="193.1">1</text>
<text x="396" y="196.7">2</text>
<text x="398.5" y="195.1">&quot;</text>
<text x="388.1" y="200.6">U/S ANGLE</text>
<text x="244" y="208.9">3</text>
<text x="246.5" y="206.9">3</text>
<text x="249.1" y="208.9">&quot;</text>
<text x="363.5" y="208.9">3</text>
<text x="366" y="206.9">3</text>
<text x="368.5" y="208.9">&quot;</text>
<text x="233.6" y="215.8">11</text>
<text x="246.5" y="210.5">4</text>
<text x="366" y="210.5">4</text>
<text x="231.1" y="217.8">7</text>
<text x="233.6" y="219.4">16</text>
<text x="237.9" y="217.8">&quot;</text>
<text x="245.6" y="240.1">1&quot;</text>
<text x="365.1" y="240.1">1&quot;</text>
<text x="374.6" y="242">1</text>
<text x="377.1" y="243.6">16</text>
<text x="378" y="240">3</text>
<text x="381.4" y="242">&quot;</text>
<text x="257.7" y="255">11</text>
<text x="262" y="257">&quot;</text>
<text x="351.3" y="255">11</text>
<text x="355.6" y="257">&quot;</text>
<text x="257.7" y="258.6">16</text>
<text x="351.3" y="258.6">16</text>
<text x="259.8" y="269">1</text>
<text x="262.3" y="267">3</text>
<text x="264.9" y="269">&quot;</text>
<text x="347.7" y="269">1</text>
<text x="350.2" y="267">3</text>
<text x="352.7" y="269">&quot;</text>
<text x="262.3" y="270.6">8</text>
<text x="350.2" y="270.6">8</text>
</g>
<g font-size="3.5" fill="#191924">
<text x="352.9" y="51.5">ANGLE-CONNECTION</text>
<text x="334.8" y="63.4">T17-E-ANG</text>
<text x="312.9" y="70.2">T17-F</text>
<text x="355.9" y="96.7">T17-E-ANG</text>
<text x="357.8" y="106.7">ANGLE-CONNECTION</text>
<text x="277.4" y="115.3">ANGLE-CONNECTION</text>
</g>
<g font-size="3.4" fill="#191924">
<text x="413.1" y="68.7" transform="rotate(-90 413.1 68.7)">M-12EK</text>
<text x="425.7" y="93.4" transform="rotate(-90 425.7 93.4)">T17</text>
<text x="413.1" y="176.6" transform="rotate(-90 413.1 176.6)">T17 RECESSED TROUGH 131&quot;x 181&quot; &quot;8&quot;</text>
<text x="419.4" y="176.6" transform="rotate(-90 419.4 176.6)">MARKET ST. WOODLANDS#2809</text>
</g>
<g font-size="2.8" fill="#191924">
<text x="252.7" y="84.6">ANGLE-CONNECTION</text>
<text x="425.5" y="87.7" transform="rotate(-90 425.5 87.7)">T17 FULL ASS</text>
<text x="425.2" y="125.8" transform="rotate(-90 425.2 125.8)">1</text>
<text x="425.2" y="121.7" transform="rotate(-90 425.2 121.7)">/1</text>
<text x="425.2" y="151.2" transform="rotate(-90 425.2 151.2)">2026-05-24</text>
<text x="425.2" y="176.6" transform="rotate(-90 425.2 176.6)">RM</text>
</g>
<g font-size="2.1" fill="#191924">
<text x="408.2" y="8.9">Sheet:</text>
<text x="409.5" y="68.7" transform="rotate(-90 409.5 68.7)">Finish 1:</text>
<text x="415.8" y="68.7" transform="rotate(-90 415.8 68.7)">Finish 2:</text>
<text x="422.2" y="87.7" transform="rotate(-90 422.2 87.7)">File name:</text>
<text x="422.2" y="100.4" transform="rotate(-90 422.2 100.4)">REV.:</text>
<text x="422.2" y="113.1" transform="rotate(-90 422.2 113.1)">Scale:</text>
<text x="422.2" y="125.8" transform="rotate(-90 422.2 125.8)">Sheet:</text>
<text x="422.2" y="151.2" transform="rotate(-90 422.2 151.2)">Date:</text>
<text x="409.5" y="176.6" transform="rotate(-90 409.5 176.6)">Fixture:</text>
<text x="415.8" y="176.6" transform="rotate(-90 415.8 176.6)">Project:</text>
<text x="422.2" y="176.6" transform="rotate(-90 422.2 176.6)">Drawn:</text>
</g>
<g font-size="1.7" fill="#191924">
<text x="420.2" y="196.6" transform="rotate(-90 420.2 196.6)">± .005 ±1/2°</text>
<text x="410.7" y="201.1" transform="rotate(-90 410.7 201.1)">UNLESS OTHERWISE SPECIFIED:</text>
<text x="416.4" y="201.1" transform="rotate(-90 416.4 201.1)">TOLERANCES:</text>
<text x="418.3" y="201.1" transform="rotate(-90 418.3 201.1)">Fraction Decimal Angle</text>
<text x="420.2" y="201.1" transform="rotate(-90 420.2 201.1)">±1/32</text>
<text x="424" y="201.1" transform="rotate(-90 424 201.1)">DIMENSIONS ARE IN INCHES</text>
<text x="425.9" y="201.1" transform="rotate(-90 425.9 201.1)">DO NOT SCALE DRAWING</text>
</g>
</svg>
